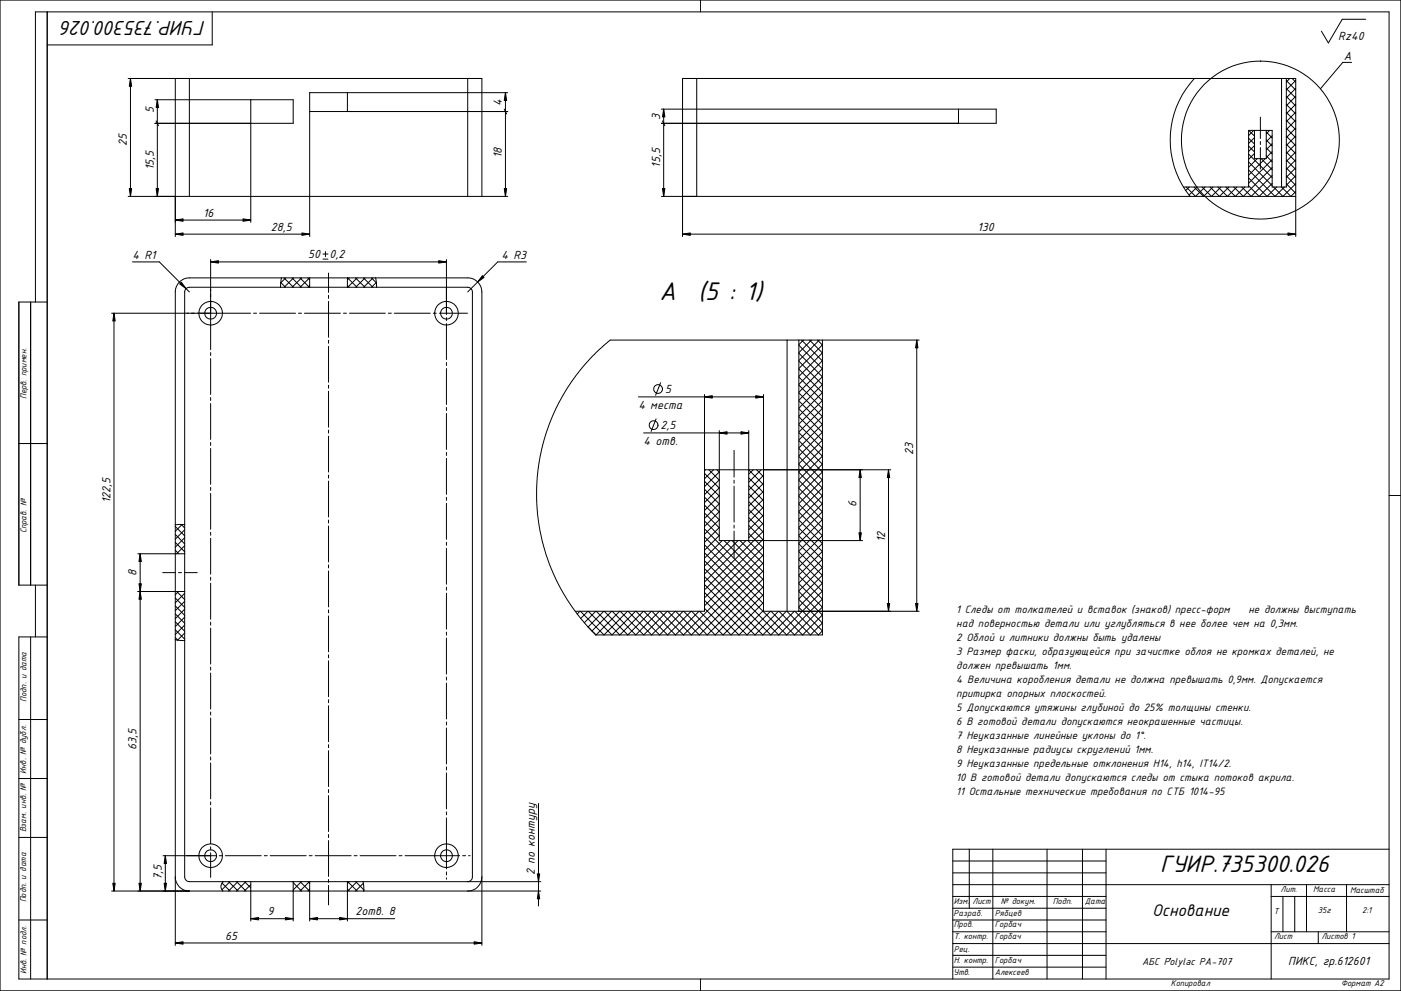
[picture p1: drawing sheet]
<svg xmlns="http://www.w3.org/2000/svg" width="594mm" height="420mm" viewBox="0 0 594 420" stroke-linecap="round" stroke-linejoin="round" font-family="sans-serif">
<g fill="none" stroke="#000" stroke-width=".42">
<path d="M20 5v410.1M90 5v14h-70M297 0v5M579.1 8.2h-9.9l-5.9 10-3-5M54.3 33.3h150v50M55.3 33.3l.5 3.3h-1zM55.3 33.3v50M74.3 33.3v67M80.3 33.3v50M147.3 39.3v8M198.3 33.3v50M214.3 39.3l.5 3.3h-1z"/>
<path d="M214.3 39.3v44M215.3 39.3h-84v61M295.4 33.3v50M506.5 33.3a38.2 38.2 0 0 0-1.9 50M543.4 33.3v46l4 4 2-2.1M545.5 37.5l3.9 4M545.5 34.2l3.9 4M545.5 33.3v46h-6.1v-24h-9.9v24h-27.7M546.9 33.3l-1.4 1.5M547.9 33.3l1.5 1.5M549.4 34.1l-3.9 4M549.4 37.5l-3.9 4"/>
<path d="M573.1 26.5h-3.7l-9.5 11.1M65.7 42.3h58.6v10h-58.6M66.2 51.3l1 2M66.7 42.3l.5 3.3h-1zM66.7 42.3v41M106.3 42.3v52M131.3 47.3h84M213.8 46.3l1 2M280.5 46.3h141.9v6h-141.9M280.9 51.3l1 2M281.4 46.3l.5 3.3h-1zM281.4 46.3v37"/>
<path d="M406.4 46.3v6M529.5 58.6l2.5 2.5M529.5 55.3l2.5 2.4M531.6 55.3l-2.1 2.2M532 58.3l-2.5 2.5M532 55.3v12h4.9v-12M534.4 49.7v9.1M536.9 59.4l2.5 2.4M536.9 56l2.5 2.5M538.3 55.3l-1.4 1.4M539.4 57.6l-2.5 2.5M545.5 57.7l3.9 4.1"/>
<path d="M545.5 54.4l3.9 4M545.5 51l3.9 4M545.5 47.6l3.9 4M545.5 44.3l3.9 4M545.5 40.9l3.9 4M549.4 40.9l-3.9 3.9M549.4 44.2l-3.9 4M549.4 47.6l-3.9 4M549.4 50.9l-3.9 4M549.4 54.3l-3.9 4M549.4 57.7l-3.9 4M54.8 80h1l-.5 3.3z"/>
<path d="M66.2 80h1l-.5 3.3zM213.8 80h1l-.5 3.3zM280.9 80h1l-.5 3.3zM503 79.3l4 4 4-4M504.3 79.3l-1.5 1.5M506.3 79.3l4.1 4 3.9-4M507.6 79.3l-3.4 3.4M509.7 79.3l4 4 4-4M513.1 79.3l4 4 4-4M516.5 79.3l4 4 4-4M519.8 79.3l4 4 4-4M529.5 75.4l7.8 7.9 4-4"/>
<path d="M529.5 72.1l11.2 11.2 4-4M529.5 68.7l9.9 10M529.5 65.3l9.9 10M529.5 61.9l2.5 2.5M532 61.7l-2.5 2.5M532 65.1l-2.5 2.5M533.1 67.3l-3.6 3.7M534.4 60v1.3M534.4 62.6v9.1M534.8 67.3l4.6 4.7M536.5 67.3l-7 7M536.9 66.1l2.5 2.5"/>
<path d="M536.9 62.7l2.5 2.5M539.4 61l-2.5 2.5M539.4 64.3l-2.5 2.5M539.4 67.7l-9.9 10M539.4 71l-12.2 12.3-4-4M539.4 74.4l-8.8 8.9-4-4M539.4 77.8l-5.5 5.5-4.4-4.5M545.5 77.9l3.9 4.1M545.5 74.6l3.9 4M545.5 71.2l3.9 4M545.5 67.9l3.9 3.9M545.5 64.5l3.9 4"/>
<path d="M545.5 61.1l3.9 4M549.4 61l-3.9 4.1M549.4 64.4l-3.9 4M549.4 67.8l-3.9 4M549.4 71.2l-3.9 3.9M549.4 74.5l-3.9 4M549.4 77.9l-5.4 5.4-4-4M54.3 83.3h161M74.3 93.3l3.3-.5v1zM74.3 99.3l3.3-.5v1zM74.3 93.3h32M74.3 99.3h57"/>
<path d="M103 92.8l3.3 .5-3.3 .5zM128 98.8l3.3 .5-3.3 .5zM280.5 83.3h268.9M289.4 99.3l3.3-.5v1zM289.4 99.3h260M546.1 98.8l3.3 .5-3.3 .5zM56.2 111h11.4l12.7 12.8M89.3 111l3.3-.5v1zM89.3 110v38.2M89.3 111h100M119 119.8l2.1 2M119.3 117.8l-.4 4"/>
<path d="M120.4 117.8l4.1 4M121.2 117.8l-2.2 2.1M123.8 117.8l4 4M124.5 117.8l-4 4M127.2 117.8l4 4M127.9 117.8l-4 4M130.5 117.8l.8 .8M131.3 117.8l-4.1 4M131.3 117.8v4M136.9 109.9h2.2M136.9 107.7h2.2M138 106.6v2.2"/>
<path d="M139.3 115.8v8.2M148.1 117.8l-.8 .8M150.7 117.8l4.1 4M151.5 117.8l-4.1 4M154.1 117.8l4 4M154.8 117.8l-4 4M157.5 117.8l2.1 2.1M158.2 117.8l-4 4M159.3 117.8l.4 4M159.6 119.8l-2 2M186 110.5l3.3 .5-3.3 .5zM189.3 110v23.4"/>
<path d="M204.5 116.9l.8 .7-2.7 1.9zM223.2 111h-12.1l-12.8 12.8M289.4 100.3v-67h260v67M13 128.1v120M15 128.1v-123.1h574v410.1h-581v-145.1h12M20 128.1h-12v120h12M47.3 132.8h58.9M48.3 132.8l.5 3.3h-1zM48.3 132.8v245M76.2 120.4l.7-.7 2 2.7zM107.5 132.8h1.3M110.1 132.8h15.2"/>
<path d="M126.6 132.8h1.2M129.1 132.8h15.2M131.3 121.1l-.7 .7M139.3 125.2v1.3M139.3 127.8v15.2M145.6 132.8h1.3M147.3 121.8v-4l4.1 4M147.3 121.1l.7 .7M148.2 132.8h15.2M164.7 132.8h1.2M167.2 132.8h15.2M183.7 132.8h1.3"/>
<path d="M186.3 132.8h11.9M189.3 134.7v1.2M189.3 137.2v15.2M89.3 149.5v1.2M89.3 152v15.3M139.3 144.3v1.2M139.3 146.8v15.3M189.3 153.7v1.3M189.3 156.3v15.2M333.7 144.2v115M338.7 146.4l10 9.9-10 10M338.7 149.8l10 9.9-10 10"/>
<path d="M338.7 159.9l10 10M338.7 156.5l10 10M338.7 153.1l10 10M338.7 144.2v115M339.9 144.2l8.8 8.8M340.7 144.2l-2 1.9M343.3 144.2l5.4 5.4M344.1 144.2l-5.4 5.3M346.7 144.2l2 2.1M347.4 144.2l-8.7 8.7M348.7 144.2v125h-96.1l-6.4-7-4.7-6.4-4.9-8.4-3.4-7.5-2.7-8.2-1.6-7.1-1-7.3-.4-9.8 .7-8.6 1.6-8.9 1.8-6.3 2.8-7.6 4.1-8.1 4.8-7.6 5.4-6.6 5.7-5.9 4.4-3.7h131M348.7 146.2l-10 10.1"/>
<path d="M348.7 149.6l-10 10M348.7 153l-10 10M388.7 144.2l.5 3.3h-1zM388.7 144.2v115M89.3 168.5v1.3M89.3 171.1v15.2M139.3 163.3v1.3M139.3 165.9v15.2M189.3 172.8v1.2M189.3 175.3v15.2M270.7 168.3h53.1M278.2 177.6l-2.1 5.3"/>
<path d="M280.1 162.3l-2.1 5.3M298.7 168.3l3.3-.5v1zM298.7 167.3v91.9h-54.8M320.5 167.8l3.3 .5-3.3 .5zM323.8 167.3v91.9h66M338.7 163.2l10 10-10 10M338.7 176.7l10 9.9-10 10M338.7 173.3l10 10M338.7 170l10 10M338.7 166.6l10 10M348.7 163.1l-10 10M348.7 166.5l-10 9.9"/>
<path d="M348.7 169.8l-10 10M348.7 176.5l-10 10.1M348.7 179.9l-10 10M8 188h12M89.3 187.6v1.2M89.3 190.1v15.3M139.3 182.4v1.2M139.3 184.9v15.3M189.3 191.8v1.3M189.3 194.4v15.2M272.9 183.6h44.6M298.7 199.2h79"/>
<path d="M299.2 199.2l-.5 .4M300.6 199.2l4.4 4.4M302.5 199.2l-3.8 3.8M304 199.2l1 .9-6.3 6.2M305 183.6l3.3-.6v1.1zM305 182.6v46.6h60.8M311.3 190.9v11.4M314.2 183l3.3 .6-3.3 .5zM317.5 199.2l6.3 6.3M317.5 182.6v46.6M319.4 199.2l-1.9 1.8M320.8 199.2l3 2.9"/>
<path d="M322.7 199.2l-5.2 5.2M338.7 180.1l10 9.9-10 10M338.7 190.2l10 9.9-10 10M338.7 193.5l10 10-10 10M338.7 196.9l10 10M338.7 186.8l10 10M338.7 183.4l10 10M348.7 183.3l-10 10M348.7 193.4l-10 10M348.7 196.8l-10 10M364.7 199.2l.5 3.3h-1zM364.7 199.2v30"/>
<path d="M376.8 199.2l.5 3.3h-1zM376.8 199.2v60M89.3 206.6v1.3M89.3 209.2v15.2M139.3 201.4v1.3M139.3 204v15.2M189.3 210.9v1.2M189.3 213.4v15.2M298.7 207.4l6.3 6.2-6.3 6.2M298.7 217.5l6.3 6.3M298.7 214.2l6.3 6.2M298.7 210.8l6.3 6.2"/>
<path d="M298.7 204l6.3 6.3M298.7 200.7l6.3 6.2M305 203.5l-6.3 6.2M305 206.8l-6.3 6.3M305 210.2l-6.3 6.3M305 216.9l-6.3 6.3M311.3 203.6v1.3M311.3 206.1v15.3M317.5 219.5l6.3 6.2M317.5 216.1l6.3 6.2M317.5 212.7l6.3 6.2M317.5 209.3l6.3 6.3"/>
<path d="M317.5 206l6.3 6.2M317.5 202.6l6.3 6.2M323.8 201.5l-6.3 6.3M323.8 204.9l-6.3 6.3M323.8 208.3l-6.3 6.2M323.8 211.7l-6.3 6.2M323.8 215l-6.3 6.3M323.8 218.4l-6.3 6.2M338.7 200.3l10 9.9-10 10M338.7 203.6l10 10-10 10M338.7 207l10 10-10 9.9M338.7 213.7l10 10-10 10"/>
<path d="M338.7 217.1l10 10-10 10M338.7 210.4l10 10M348.7 206.8l-10 10.1M589 210.1h5M58.5 234.8h19.8M59.4 234.8l.5 3.3h-1zM59.4 234.8v143M74.3 233.3l1.5 1.5M74.3 230l4 3.9M74.3 226.6l4 4M74.3 223.2l4 4M76.8 222.3l1.5 1.6"/>
<path d="M77.2 222.4l-2.9 2.9M78.3 222.5h-4M78.3 224.6l-4 4M78.3 228l-4 4M78.3 231.4l-3.4 3.4M78.3 234.7l-.1 .1M89.3 225.7v1.2M89.3 228.2v15.3M139.3 220.5v1.2M139.3 223v15.3M139.3 239.5v1.3M189.3 229.9v1.3"/>
<path d="M189.3 232.5v15.2M298.7 237.7l31.5 31.5 18.5-18.6M298.7 234.4l34.9 34.8 15.1-15.2-10-9.9M298.7 231l25.1 25M298.7 227.6l25.1 25M298.7 224.2l25.1 25.1M298.7 220.9l6.3 6.3M305 220.3l-6.3 6.2M305 223.6l-6.3 6.3M305 227l-6.3 6.3M306.2 229.2l-7.5 7.4M307 229.2l16.8 16.7"/>
<path d="M309.6 229.2l-10.9 10.8M310.4 229.2l13.4 13.3M311.3 222.6v1.3M311.3 225.2v11.4M313 229.2l-14.3 14.2M313.8 229.2l10 9.9M316.3 229.2l-17.6 17.6M317.2 229.2l6.6 6.6M317.5 226.2l6.3 6.2M317.5 222.8l6.3 6.3M323.8 221.7l-6.3 6.3M323.8 225.1l-25.1 25"/>
<path d="M323.8 228.5l-25.1 25M323.8 231.9l-25.1 24.9M323.8 235.2l-34 34-10-10M323.8 238.6l-30.6 30.6-10-10M338.7 220.5l10 9.9-10 10M338.7 223.9l10 9.9-10 10M338.7 230.6l10 9.9-10 10M338.7 233.9l10 10-10 10M338.7 237.3l10 10-10 10M338.7 227.2l10 10M348.7 220.3l-10 10M348.7 237.2l-10 9.9"/>
<path d="M364.2 225.9h1l-.5 3.3zM15 248.1v21.9M58.5 250.8h19.8M58.9 247.5h1l-.5 3.3zM59.4 250.8l.5 3.3h-1zM69 242.8h5.4M74.3 256.9l4 4M74.3 253.5l4 4M75 250.8l3.3 3.4M75.7 250.8l-1.4 1.4M75.7 242.8h1.3M78.2 242.8h5.4"/>
<path d="M78.3 251.5l-4 4.1M78.3 254.9l-4 4M78.3 258.3l-4 4M89.3 244.7v1.3M89.3 247.3v15.2M139.3 242.1v15.2M139.3 258.6v1.2M189.3 249v1.2M189.3 251.5v15.2M245.9 259.2l-1.1 1.1M246.1 259.2l10 10 10-10M249.3 259.2l-3.1 3"/>
<path d="M249.5 259.2l10 10 10-10M252.6 259.2l-4.8 4.8M252.9 259.2l9.9 10 10-10M256 259.2l-6.6 6.6M256.2 259.2l10 10 10-10M259.4 259.2l-8.4 8.3M259.6 259.2l10 10 10-10M262.8 259.2l-10 10-3.5-3.5M263 259.2l10 10 9.9-10M266.3 259.2l10 10 10-10M269.7 259.2l10 10 10-10M273 259.2l10.1 10 10-10"/>
<path d="M276.4 259.2l10 10 10-10M298.7 254.6l14.6 14.6 10.5-10.4M298.7 251.2l18 18 10-10M298.7 247.8l21.4 21.4 10-10M298.7 244.5l24.8 24.7 10-10M298.7 241.1l28.1 28.1 10-10M323.8 241.9l-27.3 27.3-10-10M323.8 245.3l-23.9 23.9-10-10M323.8 248.7l-20.5 20.5-10-10M323.8 252.1l-17.2 17.1-10-10M323.8 255.4l-13.8 13.8-11.3-11.3M333.7 259.2l10 10 5-5.1"/>
<path d="M338.7 247.4l10 10-11.8 11.8-10-10M338.7 250.8l10 9.9-8.4 8.5-10-10M338.7 257.5l10 10-1.7 1.7-9.9-10M338.7 254.2l10 10M338.7 240.7l10 10M376.3 255.9h1l-.5 3.3zM388.2 255.9h1l-.5 3.3zM13 270v145.1M74.3 271.3l4 .3M74.3 270.3l1.1 1.1M74.3 267l4 4M74.3 263.6l4 4"/>
<path d="M74.3 260.3l4 3.9M78.3 261.7l-4 3.9M78.3 265l-4 4M78.3 268.4l-3 3M89.3 263.8v1.2M89.3 266.3v15.3M139.3 261.1v15.3M139.3 277.6v1.3M189.3 268v1.3M189.3 270.6v15.2M89.3 282.8v1.3M89.3 285.4v15.2"/>
<path d="M139.3 280.2v15.2M139.3 296.7v1.2M139.3 299.2v15.3M189.3 287.1v1.2M189.3 289.6v15.2M8 305.1h12M89.3 301.9v1.2M89.3 304.4v15.3M139.3 315.7v1.3M139.3 318.3v15.2M189.3 306.1v1.3M189.3 308.7v15.2"/>
<path d="M8 330.1h12M89.3 320.9v1.3M89.3 323.5v15.2M89.3 340v1.2M139.3 334.8v1.2M139.3 337.3v15.3M189.3 325.2v1.2M189.3 327.7v15.2M8 355h12M89.3 342.5v15.3M89.3 359v1.3M139.3 353.8v1.3"/>
<path d="M139.3 356.4v15.2M189.3 344.2v1.3M189.3 346.8v21.6M228.3 340.7v43.4M47.3 377.8h182M47.8 374.5h1l-.5 3.3zM58.9 374.5h1l-.5 3.3zM69.1 362.8h22.6M69.6 374.5h1l-.5 3.3zM70.1 362.8l.5 3.3h-1zM70.1 362.8v15M74.3 371.8a5.9 5.9 0 0 0 6 6"/>
<path d="M89.3 361.6v10.4M93 362.8h1.3M94.1 374.4l3.5 3.4M94.6 373.8a2.73 2.73 0 0 0-.1 4M95.5 362.8h15.3M96.9 373.8l4.1 4M97.5 373.8l-3.4 3.4M100.3 373.8l4 4M100.9 373.8l-4 4M103.7 373.8l2.6 2.6M104.3 373.8l-4.1 4M106.3 373.8v16.7"/>
<path d="M106.3 375.1l-2.7 2.7M112 362.8h1.3M114.6 362.8h15.2M124.3 373.8v16.7M124.3 377.6l.2 .2M124.3 374.2l3.6 3.6M124.5 373.8l-.2 .1M127.2 373.8l4.1 4M127.8 373.8l-3.5 3.5M130.6 373.8l.7 .7M131.1 362.8h1.3M131.2 373.8l-4 4"/>
<path d="M131.3 373.8v16.7M131.3 377l-.8 .8M133.6 362.8h15.3M139.3 372.9v1.2M139.3 375.4v8.2M147.3 373.8v16.7M147.3 377l.8 .8M147.4 373.8l4.1 4M148 373.8l-.7 .7M150.1 362.8h1.3M150.8 373.8l3.5 3.5M151.4 373.8l-4 4"/>
<path d="M152.7 362.8h15.2M154 373.8l.3 4M154.1 374.5l-3.4 3.3M154.3 377.6l-.2 .2M169.2 362.8h1.3M171.7 362.8h23.2M189.3 369.7v1.2M189.3 372.2v.6M196.2 362.8h1.2M198.3 373.8a2.02 2.02 0 0 0 2-2v-248a2.02 2.02 0 0 0-2-2h-118a2.02 2.02 0 0 0-2 2v248a2.02 2.02 0 0 0 2 2h149M198.7 362.8h.6M204.3 371.8a6 6 0 0 1-6 6"/>
<path d="M227.8 370.5h1l-.5 3.3zM228.3 377.8l.5 3.3h-1zM404 370.1h65M404 365h65M404 375.1h185M411 360v25.1M421 360v55.1M444 360v55.1M459 360v55.1M469 360v55.1M539 375.1v40M554 375.1v20"/>
<path d="M571 375.1v20M589 360h-185v55.1M8 390.1h12M74.3 399.8l3.3-.5v1zM74.3 399.8h130M106.3 389.5l3.3-.5v1zM106.3 389.5h18M121 389l3.3 .5-3.3 .5zM131.3 389.5l3.3-.5v1zM131.3 389.5h36.1M144 389l3.3 .5-3.3 .5zM201 399.3l3.3 .5-3.3 .5z"/>
<path d="M404 395.1h65M404 390.1h65M404 380.1h65M404 385.1h65M539 395.1h50M539 380.1h50M544 380.1v15M549 380.1v15M559 395.1v4.9M74.3 400.8v-277a5.9 5.9 0 0 1 6-6h118a6 6 0 0 1 6 6v277M297 415.1v4.9M404 410h65"/>
<path d="M404 405h65M404 400h185M496.4 406.3h.1M0 420v-420h594v420"/>
<circle cx="534.4" cy="59.4" r="33.5"/>
<circle cx="89.3" cy="132.8" r="2.51"/>
<circle cx="89.3" cy="132.8" r="5"/>
<circle cx="189.3" cy="132.8" r="5"/>
<circle cx="189.3" cy="132.8" r="2.51"/>
<circle cx="279" cy="164.9" r="1.87"/>
<circle cx="277.2" cy="180.2" r="1.86"/>
<circle cx="89.3" cy="362.8" r="2.51"/>
<circle cx="89.3" cy="362.8" r="5"/>
<circle cx="189.3" cy="362.8" r="5"/>
<circle cx="189.3" cy="362.8" r="2.51"/>
</g>
<g fill="#000">
<path d="M55.3 33.3l.5 3.3h-1zM214.3 39.3l.5 3.3h-1zM66.7 42.3l.5 3.3h-1zM281.4 46.3l.5 3.3h-1zM54.8 80h1l-.5 3.3zM66.2 80h1l-.5 3.3zM74.3 93.3l3.3-.5v1zM74.3 99.3l3.3-.5v1zM103 92.8l3.3 .5-3.3 .5zM128 98.8l3.3 .5-3.3 .5zM213.8 80h1l-.5 3.3zM280.9 80h1l-.5 3.3z"/>
<path d="M289.4 99.3l3.3-.5v1zM546.1 98.8l3.3 .5-3.3 .5zM89.3 111l3.3-.5v1zM186 110.5l3.3 .5-3.3 .5zM204.5 116.9l.8 .7-2.7 1.9zM48.3 132.8l.5 3.3h-1zM76.2 120.4l.7-.7 2 2.7zM388.7 144.2l.5 3.3h-1zM298.7 168.3l3.3-.5v1zM320.5 167.8l3.3 .5-3.3 .5zM305 183.6l3.3-.6v1.1zM314.2 183l3.3 .6-3.3 .5z"/>
<path d="M364.7 199.2l.5 3.3h-1zM376.8 199.2l.5 3.3h-1zM59.4 234.8l.5 3.3h-1zM364.2 225.9h1l-.5 3.3zM58.9 247.5h1l-.5 3.3zM59.4 250.8l.5 3.3h-1zM376.3 255.9h1l-.5 3.3zM388.2 255.9h1l-.5 3.3zM47.8 374.5h1l-.5 3.3zM58.9 374.5h1l-.5 3.3zM70.1 362.8l.5 3.3h-1zM69.6 374.5h1l-.5 3.3z"/>
<path d="M228.3 377.8l.5 3.3h-1zM227.8 370.5h1l-.5 3.3zM74.3 399.8l3.3-.5v1zM106.3 389.5l3.3-.5v1zM121 389l3.3 .5-3.3 .5zM131.3 389.5l3.3-.5v1zM144 389l3.3 .5-3.3 .5zM201 399.3l3.3 .5-3.3 .5z"/>
</g>
<g font-size="11.6">
<text x="279.7" y="127.2">А</text>
<text x="296" y="127.2">(5 : 1)</text>
</g>
<text font-size="10.8" x="491.9" y="369.9">ГУИР.735300.026</text>
<text font-size="9.3" x="87.2" y="9" transform="rotate(180 87.2 9)">ГУИР.735300.026</text>
<text font-size="7.7" x="488.6" y="388.4">Основание</text>
<g font-size="5.4">
<text x="567.5" y="16.8">Rz40</text>
<text x="569.8" y="25.4">А</text>
<text x="65.2" y="47.9" transform="rotate(-90 65.2 47.9)">5</text>
<text x="212.8" y="44.8" transform="rotate(-90 212.8 44.8)">4</text>
<text x="279.9" y="51" transform="rotate(-90 279.9 51)">3</text>
<text x="53.8" y="62.1" transform="rotate(-90 53.8 62.1)">25</text>
<text x="212.8" y="67.1" transform="rotate(-90 212.8 67.1)">18</text>
<text x="279.9" y="71" transform="rotate(-90 279.9 71)">15,5</text>
<text x="65.2" y="72.3" transform="rotate(-90 65.2 72.3)">15,5</text>
<text x="86.1" y="91.9">16</text>
<text x="114.8" y="97.9">28,5</text>
<text x="414.5" y="97.9">130</text>
<text x="56.2" y="109.6">4 R1</text>
<text x="130.7" y="109.3">50</text>
<text x="139.7" y="109.3">0,2</text>
<text x="212.7" y="109.6">4 R3</text>
<text x="282" y="166.5">5</text>
<text x="270.7" y="173.5">4 места</text>
<text x="280.1" y="181.8">2,5</text>
<text x="272.9" y="188.8">4 отв.</text>
<text x="387.3" y="192.7" transform="rotate(-90 387.3 192.7)">23</text>
<text x="46.9" y="213.4" transform="rotate(-90 46.9 213.4)">122,5</text>
<text x="363.3" y="215.1" transform="rotate(-90 363.3 215.1)">6</text>
<text x="375.3" y="229.7" transform="rotate(-90 375.3 229.7)">12</text>
<text x="57.9" y="244.1" transform="rotate(-90 57.9 244.1)">8</text>
<text x="57.9" y="318.1" transform="rotate(-90 57.9 318.1)">63,5</text>
<text x="226.9" y="371.1" transform="rotate(-90 226.9 371.1)">2 по контуру</text>
<text x="68.6" y="373.1" transform="rotate(-90 68.6 373.1)">7,5</text>
<text x="113.4" y="388.1">9</text>
<text x="150.7" y="388.1">2отв. 8</text>
<text x="95.5" y="398.4">65</text>
<text x="546.2" y="409.1">ПИКС, гр.612601</text>
</g>
<g font-size="4.9">
<text x="405.5" y="259.9">1 Следы от толкателей и вставок (знаков) пресс-форм</text>
<text x="529.5" y="259.9">не должны выступать</text>
<text x="405.5" y="265.8">над поверностью детали или углубляться в нее более чем на 0,3мм.</text>
<text x="405.5" y="271.7">2 Облой и литники должны быть удалены</text>
<text x="405.5" y="277.7">3 Размер фаски, образующейся при зачистке облоя не кромках деталей, не</text>
<text x="405.5" y="283.6">должен превышать 1мм.</text>
<text x="405.5" y="289.6">4 Величина коробления детали не должна превышать 0,9мм. Допускается</text>
<text x="405.5" y="295.5">притирка опорных плоскостей.</text>
<text x="405.5" y="301.5">5 Допускаются утяжины глубиной до 25% толщины стенки.</text>
<text x="405.5" y="307.4">6 В готовой детали допускаются неокрашенные частицы.</text>
<text x="405.5" y="313.3">7 Неуказанные линейные уклоны до 1°.</text>
<text x="405.5" y="319.3">8 Неуказанные радиусы скруглений 1мм.</text>
<text x="405.5" y="325.2">9 Неуказанные предельные отклонения H14, h14, IT14/2.</text>
<text x="405.5" y="331.1">10 В готовой детали допускаются следы от стыка потоков акрила.</text>
<text x="405.5" y="337.1">11 Остальные технические требования по СТБ 1014-95</text>
</g>
<text font-size="4.6" x="484.3" y="409.2">АБС Polylac PA-707</text>
<g font-size="3.9">
<text x="11.3" y="169.2" transform="rotate(-90 11.3 169.2)">Перв. примен.</text>
<text x="11.2" y="226.2" transform="rotate(-90 11.2 226.2)">Справ. №</text>
<text x="11.2" y="297.6" transform="rotate(-90 11.2 297.6)">Подп. и дата</text>
<text x="11.1" y="328" transform="rotate(-90 11.1 328)">Инв. № дубл.</text>
<text x="11.1" y="352.9" transform="rotate(-90 11.1 352.9)">Взам. инв. №</text>
<text x="11.1" y="382.6" transform="rotate(-90 11.1 382.6)">Подп. и дата</text>
<text x="404.4" y="383.2">Изм.</text>
<text x="412.4" y="383.2">Лист</text>
<text x="424.4" y="383.2">№ докум.</text>
<text x="446.4" y="383.2">Подп.</text>
<text x="460" y="383.2">Дата</text>
<text x="543" y="378.3">Лит.</text>
<text x="556.8" y="378.3">Масса</text>
<text x="572.5" y="378.4">Масштаб</text>
<text x="404.4" y="388.2">Разраб.</text>
<text x="421.8" y="388.3">Рябцев</text>
<text x="540.2" y="387.5">Т</text>
<text x="558.8" y="387.2">35г</text>
<text x="577.6" y="387.2">2:1</text>
<text x="404.4" y="393.1">Пров.</text>
<text x="421.9" y="393.2">Горбач</text>
<text x="404.4" y="398.2">Т. контр.</text>
<text x="421.8" y="398.3">Горбач</text>
<text x="540.3" y="398.1">Лист</text>
<text x="560.3" y="398.1">Листов 1</text>
<text x="404.5" y="403.6">Рец.</text>
<text x="11.3" y="413" transform="rotate(-90 11.3 413)">Инв. № подл.</text>
<text x="404.4" y="413.2">Утв.</text>
<text x="404.4" y="408.2">Н. контр.</text>
<text x="421.8" y="413.3">Алексеев</text>
<text x="421.8" y="408.3">Горбач</text>
<text x="496.5" y="417.9">Копировал</text>
<text x="568.7" y="417.9">Формат А2</text>
</g>
</svg>
